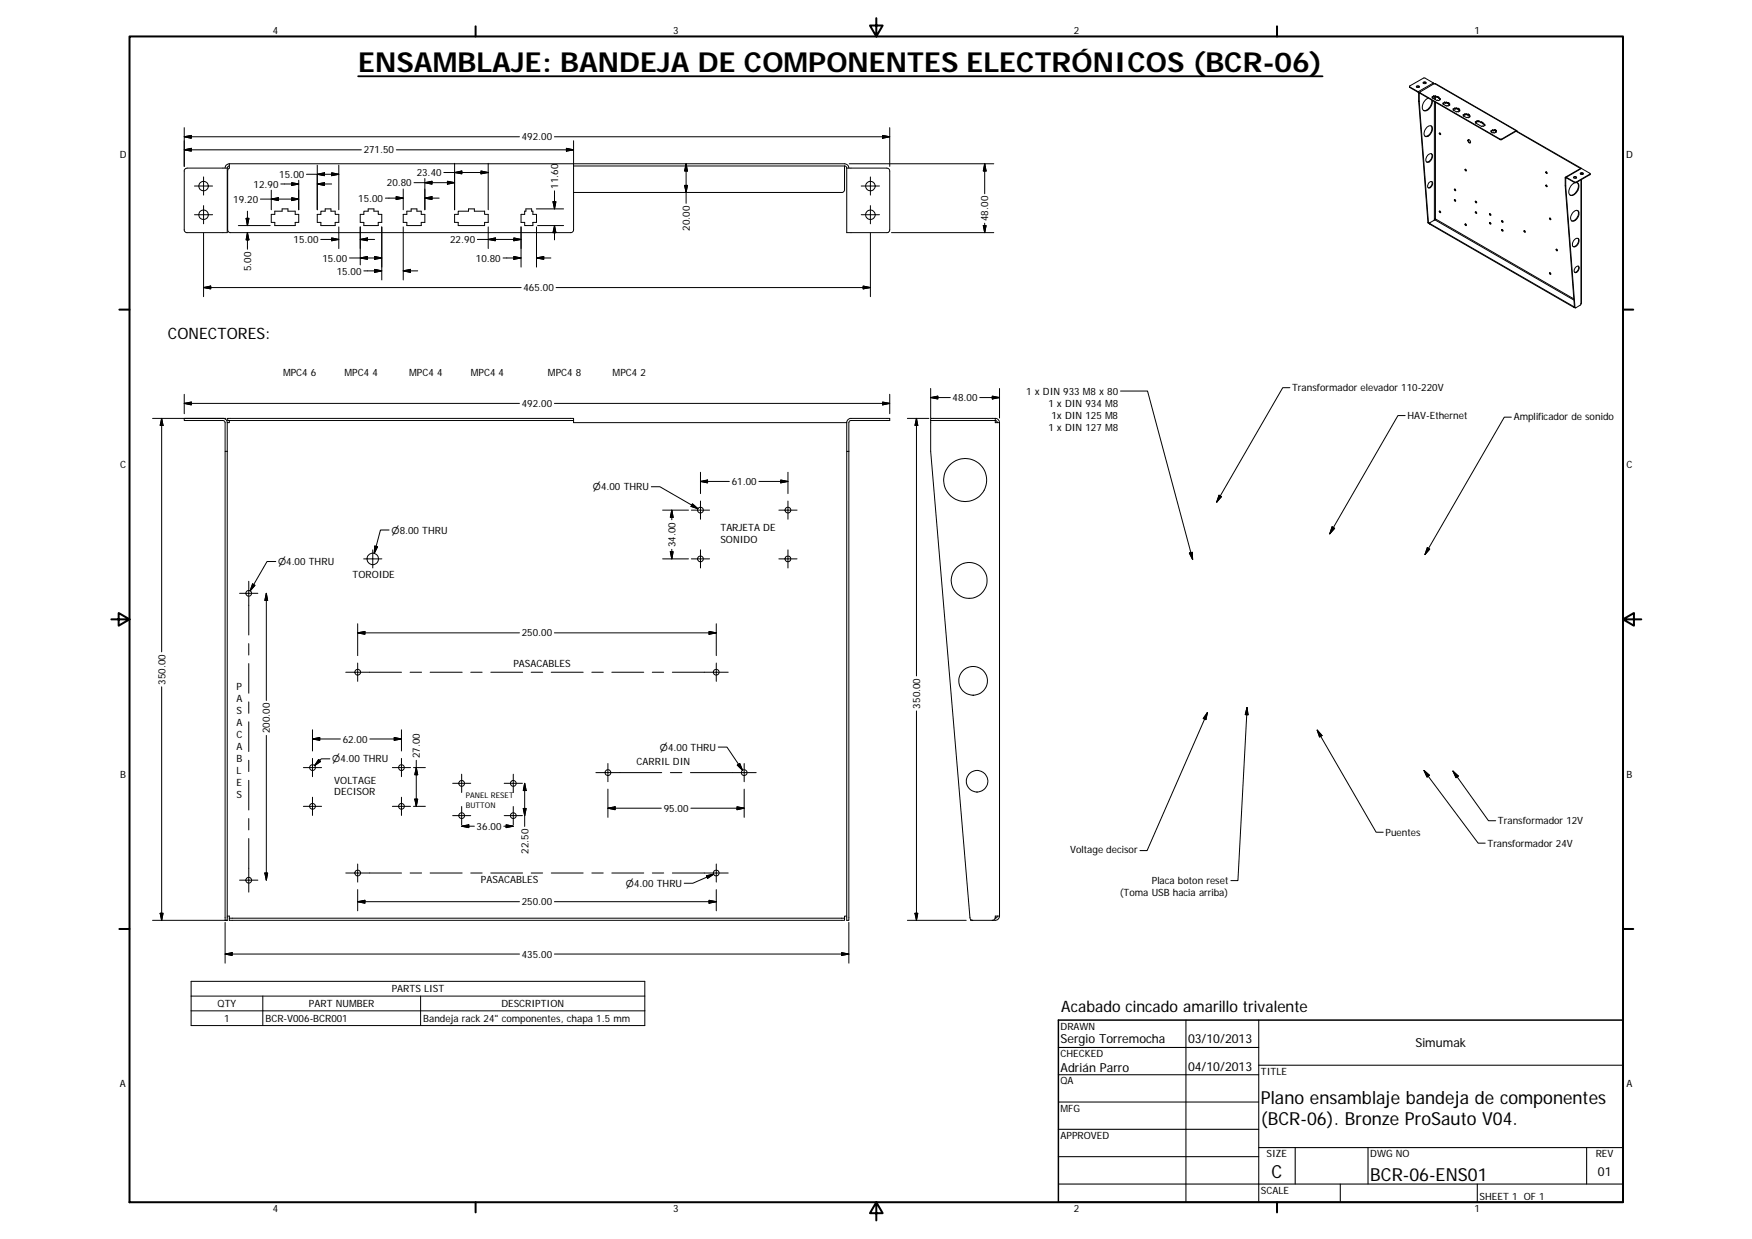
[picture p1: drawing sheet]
<svg xmlns="http://www.w3.org/2000/svg" width="420mm" height="297mm" viewBox="0 0 420 297" stroke-linecap="round" stroke-linejoin="round" font-family="sans-serif">
<g fill="none" stroke="#000" stroke-width=".24">
<path d="M341.3 19.9l.2-.1 .5 .1M341.3 19.7h.1a.29 .29 0 0 1 .4-.1 .29 .29 0 0 1 .1 .4 .33 .33 0 0 1-.4 .1 .33 .33 0 0 1-.2-.4zM343.8 19.9l-3.7 2.1M343.8 19.9l.1 .2M343.8 19.9l-2.2-1.2-3.5 1.9v.2M44.2 30.6v9.3M44.2 32.8l1.7-.3v.6zM44.2 35.9l1.7-.3v.6zM44.2 32.8h80.4M44.2 35.9h42.5M55 39.3v.2a1.41 1.41 0 0 1-.4 1.3v14.3l.1 .4 .4 .3h81.9l.4-.3 .2-.4v-15.8M55 39.3h147.5a1.05 1.05 0 0 1 1.1 1"/>
<path d="M55 39.3a1.01 1.01 0 0 0-1 1M55 39.8l-.3 .1-.2 .4M76.1 39.6v10.7M81.2 39.6v10.7M95 35.9h42.6M109 39.2v11.1M117.1 39.2v11.1M133 32.8h80.4M135.8 35.6l1.8 .3-1.8 .3zM137.6 33.7v5.5M137.6 39.8h64.9M164.5 39.3v9.4"/>
<path d="M164.5 39.3l.4 1.7h-.7zM202.5 39.8v5.8l-.5 .5h-64.4M202.5 39.8l.3 .1 .3 .4M203.7 39.3h34.6M211.7 32.5l1.7 .3-1.7 .3zM213.4 30.6v9.3M236.1 39.3v7.2M236.1 39.3l.4 1.7h-.7zM338 20.7l.1 .3M338.1 20.8v.2M338.1 21l2 1.1M338.1 20.8l2 1.2"/>
<path d="M339.7 20.8l.2-.1 .5 .1M339.7 20.7l.1-.1a.3 .3 0 0 1 .4-.1 .3 .3 0 0 1 .1 .4 .37 .37 0 0 1-.6-.2zM340.1 22.1l.1 .3M340.1 22v.1M340.1 22l.2 .4M340.2 22.4h.1M340.2 22.4v1.8M340.3 24.3l-.1-.1 2.2 29.2M340.3 24.3l2.3 29.1M340.3 22.4v1.9M340.5 22.1v.3M340.5 22.3l-.2 .1"/>
<path d="M340.5 22.2v.2M340.5 22.4l19.3 11.1M340.5 22.2l19.3 11.2M342.3 30.5a.75 .75 0 0 1 1-.2 .75 .75 0 0 1 .2 1l-.1 .3a1.21 1.21 0 0 1-1.7 1 1.82 1.82 0 0 1 .6-2.1zM342.5 37.1a.61 .61 0 0 1 .9-.2 .61 .61 0 0 1 .1 .9 1.08 1.08 0 0 1-1.4 1 1.39 1.39 0 0 1 .4-1.7zM342.5 23.5a2.17 2.17 0 0 0-1.1 3 1.75 1.75 0 0 0 2.1-1.8v-.6M343.2 30.2a1.74 1.74 0 0 1-1.5 2.5M343.2 36.9a1.4 1.4 0 0 1-1.1 1.9M343.4 24a2.32 2.32 0 0 1-1.9 2.5h-.1M343.6 23.3v.2M343.6 23.3l-.2 .2 1.2 .6h.4l.4-.2-.2-.2M343.9 23.1l.2 .1"/>
<path d="M343.9 23l-.5 .2 .2 .1M343.9 23.1l-.4 .2M343.9 23v.1M343.9 23l.2 .1M344 24.4v28.3l-.2 .2M344 23.2v.6M344.1 23.2l.1-.1 .5 .3M344.1 23.1v.1M344.1 20.1l-3.6 2v.1M344.1 20.1l19.7 11.2M344.1 20.1l19.5 11.2M344.2 23l.5 .2"/>
<path d="M344.2 23v.9M344.2 23l-.1 .1M344.2 24.5v28M344.7 23.2v.2M344.8 23.3l-.1 .1M344.8 23.1l-.1 .1M344.8 23.3l.2 .1M344.8 23.1l.3 .2-.1 .1M344.8 23.1v.2M345 23.4l.4 .2-.2 .1M345 23.4l.3 .3M345.2 31.9l.3 .1v.3l-.2-.1z"/>
<path d="M345.2 23.7l.1 .2M345.3 31.9l.2 .3M346.2 24.8v.2M346.5 24.6l.2 .1M346.5 24.5l-.5 .2 .2 .1M346.5 24.6l-.4 .2M346.5 24.5v.1M346.5 24.5l.2 .1M346.7 24.6v.1M346.9 24.6l-.2 .1M346.9 24.5v.1M346.9 24.5l-.2 .1"/>
<path d="M346.9 24.6l.2 .2M346.9 24.5l.2 .1M347.1 24.6v.2M347.2 24.7l-.1 .1M347.2 24.6h-.1M347.2 24.7l.2 .1M347.2 24.6l.3 .1-.1 .1M347.2 24.6v.1M347.4 24.8l.3 .1-.2 .1 .2 .2-.5 .2h-.3l-.9-.5 .2-.1M347.4 24.8l.1 .2M347.5 25l.1 .3M348.7 26.3l-.1 .1"/>
<path d="M348.9 26l.2 .1M348.9 25.9l-.4 .2 .2 .2M348.9 26l-.3 .2M348.9 25.9v.1M348.9 25.9l.2 .1M349.1 26v.1M349.3 26l-.2 .1M349.3 25.9v.1M349.3 25.9l-.2 .1M349.3 26l.2 .2M349.3 25.9l.2 .1M349.5 26v.2"/>
<path d="M349.7 26.1l-.2 .1M349.7 26h-.2M349.7 26.1l.2 .1M349.7 26l.3 .1-.1 .1M349.7 26v.1M349.9 26.2l.2 .4-.4 .2-1.2-.4 .2-.1M349.9 26.2l.1 .2M349.9 26.5l.1 .1M351.1 27.7l-.1 .1M351.1 27.7l-.2 .1 .8 .4h.4l.4-.2-.1-.1M351.3 27.4l.2 .1M351.3 27.3l-.4 .2 .2 .2"/>
<path d="M351.3 27.4l-.3 .2M351.3 27.3v.1M351.3 27.3l.2 .1M351.5 27.4v.1M351.7 27.4l.3 .2M351.7 27.3l.3 .1M351.7 27.3v.1M351.7 27.4l-.2 .1M351.7 27.3l-.2 .1M352 27.4v.2M352.1 33.5a.43 .43 0 0 1 .5 .3 .43 .43 0 0 1-.2 .5l-.3-.4zM352.1 27.5l-.1 .1"/>
<path d="M352.1 27.3l-.1 .1M352.1 27.5l.2 .1M352.1 27.3l.3 .2-.1 .1M352.1 27.3v.2M352.2 33.4a.54 .54 0 0 0 .4 .8M352.3 27.6l.1 .2M352.3 27.6l.2 .2-.1 .1M352.4 27.9v.1M354 29.3l-.1 .2M354 29.3l-.2 .1 1.5 .9 .8-.2-.2-.2 .2-.1-.6-.3M354.3 29.1l.1 .1M354.3 29l-.5 .2 .2 .1"/>
<path d="M354.3 29.1l-.4 .2M354.3 29v.1M354.3 29l.1 .1M354.4 29.1v.1M354.6 29.1l.6 .3M354.6 29.1l-.2 .1M354.6 29v.1M354.6 29l.6 .3M354.6 29l-.2 .1M355.2 29.3v.1M355.3 29.4h-.1M355.3 29.2l-.1 .1"/>
<path d="M355.3 29.4l.2 .1M355.3 29.2l.4 .2-.2 .1M355.3 29.2v.2M355.5 29.5l.5 .6M357.7 31.5v.2M357.7 31.5l-.1 .1 .4 .3 .9-.3-.2-.1M358 31.3l.2 .1M358 31.1l-.5 .3 .2 .1M358 31.3l-.3 .2M358 31.1v.2M358 31.1l.2 .1M358.2 31.2v.2"/>
<path d="M358.4 31.3h.1M358.4 31.1v.1M358.4 31.1v.2M358.4 31.3l-.2 .1M358.4 31.1l-.2 .1M358.4 31.2v.1M358.6 31.2l-.2 .1M358.6 31.1l-.2 .1M358.6 31.2l.2 .2M358.6 31.1l.3 .2-.1 .1M358.6 31.1v.1M358.7 31.5v.2"/>
<path d="M358.8 31.4l-.1 .1M358.8 31.4v.1M359.8 33.4h.3M359.8 33.5h.3M359.8 33.4v.1M360.1 33.4v.1M363.6 31.3l-3.5 2.1M363.6 31.5h.1M363.6 31.3l.2 .2M363.6 31.5l-3.5 2M363.7 31.5l15.3 8.9M363.8 31.5h-.1"/>
<path d="M363.8 31.5l15.4 8.9M44.3 40.6l.6-.3h9.6v15.5h-9.8l-.5-.4v-14.5zM46.6 44.6h4.4M46.6 51.5h4.4M48.8 42.4v4.4M48.8 49.3v4.4M48.8 55.9v15.2M57.2 54.1h7.6M59 52.3h.7l-.4 1.8zM59.3 50.6v3.5M59.3 55.8v4M59.3 55.8l.4 1.7h-.7z"/>
<path d="M62.5 47.7h9.1M65.1 47.7l1.7-.3v.7zM65.1 51.4h.8v-.8h1.8v-.5h1.4v.5h1.7v.8h.8v1.9h-.8v.8h-4.9v-.8h-.8zM65.1 45.6v4.7M67.3 44.1h4.3M69.9 47.4l1.7 .3-1.7 .4zM69.9 43.8l1.7 .3-1.7 .4zM71.6 43.2v7.1M73.5 41.8h7.7M76.1 44.1l1.7-.3v.7zM76.1 41.8l1.7-.4v.7zM76.1 44.1h3.4"/>
<path d="M76.1 51.4h.9v-.8h1v-.5h1.4v.5h1v.8h.8v1.9h-.8v.8h-3.4v-.8h-.9zM76.9 57.4h4.3M79.5 41.4l1.7 .4-1.7 .3zM79.5 57l1.7 .4-1.7 .3zM81.2 54.4v5.2M86.4 57.4l1.7-.4v.7zM86.4 57.4h3.4M86.4 54.4v9.1M86.4 51.4h.9v-.8h1v-.5h1.4v.5h1v.8h.9v1.9h-.9v.8h-3.4v-.8h-.9zM91.6 54.4v12.7M92.4 47.5h4.3M95 47.1l1.7 .4-1.7 .3z"/>
<path d="M96.7 45.3v5M96.7 54.4v12.7M96.7 51.4h.9v-.8h1v-.5h1.4v.5h1v.8h.9v1.9h-.9v.8h-3.4v-.8h-.9zM101.9 42.8v7.5M101.9 47.5l1.7-.4v.7zM101.9 43.8l1.7-.3v.7zM101.9 47.5h3.4M106.4 41.4h10.7M107.3 43.5l1.7 .3-1.7 .4zM109 41.4l1.8-.4v.7zM109 43.8h-9.7M109 51.4h.9v-.8h2.5v-.5h1.4v.5h2.4v.8h.9v1.9h-.9v.8h-6.3v-.8h-.9z"/>
<path d="M114.5 57.4h10.5M115.3 41l1.8 .4-1.8 .3zM117.1 57.4l1.7-.4v.7zM117.1 54.4v5.2M123.2 57l1.8 .4-1.8 .3zM125 54.4v9.6M126.1 50.1h1.4v.5h.3v.8h.9v1.9h-.9v.8h-2v-.8h-.8v-1.9h.8v-.8h.3zM128.6 50.1h6.6M128.7 54.4v9.6M128.9 54.1h6.3M132.6 48.4h.7l-.3 1.7zM133 54.1l.3 1.7h-.7z"/>
<path d="M133 45.8v4.3M133 54.1v3.4M164.2 44.4h.7l-.4 1.7zM203.1 40.3h9.6l.6 .4 .1 14.4-.4 .6-9.9 .1zM206.5 44.6h4.4M206.5 51.5h4.4M208.7 42.4v4.4M208.7 49.3v4.4M208.7 55.9v15.2M213.8 55.8h24.5M235.8 54.1h.7l-.4 1.7zM236.1 53.5v2.3"/>
<path d="M342.4 53.4h.2M342.4 53.4l.2 .1M342.6 43.9a.54 .54 0 0 1 .9-.3 .54 .54 0 0 1-.1 .9 .55 .55 0 0 1-.4 .6 .55 .55 0 0 1-.6-.4zM342.8 53.5l.1 .2M342.9 53.6v.1M342.9 53.6l34.4 19.9M342.9 53.7l34.4 19.9M342.9 53.4v.2M342.9 53.4h-.3M343.3 43.5a1.03 1.03 0 0 1-.8 1.5M344 52.5h.2M344.1 52.7l-1.2 .7"/>
<path d="M344.1 52.7l33.4 19.2M344.2 52.5l33.2 19.1M344.2 52.5l-.1 .2M345.2 50.6l.2 .1 .1 .3-.2-.1zM345.3 50.6l.2 .3M348.9 45.3l.2 .4M348.9 47.9l.2 .3M351.5 40.6l.2 .3M351.5 53.7l.2 .3M353.9 50.8l.2 .1v.3l-.2-.2zM353.9 50.8l.2 .3M353.9 48.2l.2 .4"/>
<path d="M357.3 53.3l.2 .4M357.3 51.2l.2 .4M360.2 52.9l.3 .3M360.2 55l.3 .4M365.6 55.3l.2 .3M370.7 41.2l.2 .1 .1 .3zM370.8 41.2l.2 .3M370.8 44.4l.2 .3M371.6 52.3h.2l.1 .3h-.2zM371.7 52.3l.2 .3M373.3 59.7l.2 .4M375.4 42.6l.1 .1"/>
<path d="M375.4 42.6v1.9M375.5 44.6l-.1-.1 2.2 29.2M375.5 44.6l2.2 29.1M375.5 42.7v1.9M375.6 42.5l-.2 .1M375.6 42.6l-.1 .1M375.6 42.5v.1M375.6 42.5l2 1.2M375.6 42.6l2 1.2M377.2 50.9a.73 .73 0 0 1 .8-.5 .73 .73 0 0 1 .7 .6 1.72 1.72 0 0 1-1.8 2 1.53 1.53 0 0 1 .3-2.1zM377.3 42.5l.1-.1a.32 .32 0 0 1 .4-.1 .32 .32 0 0 1 .2 .4 .39 .39 0 0 1-.7-.2zM377.4 42.6l.2-.1 .5 .1"/>
<path d="M377.6 57.4a.6 .6 0 0 1 .9-.2 .6 .6 0 0 1 .1 .9l-.1 .2a.89 .89 0 0 1-1.4 .7 1.53 1.53 0 0 1 .5-1.6zM377.6 43.8h.4M377.6 43.7v.1M377.6 43.7h.4M378 43.7v.1M378 43.7a1.29 1.29 0 0 1 .3 2.1 1.3 1.3 0 0 1-1.9 .8 2.31 2.31 0 0 1 1.2-2.8M378.2 43.8a2.05 2.05 0 0 1-1.7 3M378.3 50.5a1.72 1.72 0 0 1-1.4 2.4M378.4 57.2a1.36 1.36 0 0 1-1.1 1.9M379 41.7l.2-.2 .5 .2M379 41.5a.33 .33 0 0 1 .5-.2 .33 .33 0 0 1 .1 .5 .39 .39 0 0 1-.6-.3zM379 40.4h.1"/>
<path d="M379.1 43.1v29.8l-.1 .3-1.1 .6-.2-.1M379.1 41.6v.2M379.3 43.1l-.2 29.7M379.3 40.4l-3.7 2.1M379.3 41.5v.3M379.3 40.4l-3.9 2.1M379.3 40.4l2 1.2v.1M381.3 41.7v.2M381.3 41.9l-3.3 1.9M381.3 41.7l-3.3 2M48.8 68.9l1.7-.3v.7zM48.8 68.9h76.2"/>
<path d="M83.8 61.8h7.8M86.4 61.8l1.7-.3v.7zM87.3 64.9h4.3M89.8 61.5l1.8 .3-1.8 .4zM89.8 64.6l1.8 .3-1.8 .4zM96.7 64.9l1.7-.3v.7zM96.7 64.9h3.5M120.6 61.8h4.4M123.2 61.5l1.8 .3-1.8 .4zM128.7 61.8l1.7-.3v.7zM128.7 61.8h3.4M207 68.6l1.7 .3-1.7 .4z"/>
<path d="M208.7 68.9h-75.3M371.7 65.4l.2 .3M377.3 73.6l.3 .1M377.3 73.5v.1M377.3 73.5h.3M377.6 73.7h.1M377.6 73.7l.2 .1M377.8 64.2a.49 .49 0 0 1 .7-.4 .49 .49 0 0 1 .1 .8 .65 .65 0 0 1-.3 .6 .65 .65 0 0 1-.8-.1zM378.5 63.8a1.08 1.08 0 0 1-.9 1.5M44.2 96.7l1.7-.3v.7zM44.2 94.5v4.7M124.6 96.7h-80.4"/>
<path d="M133 96.7h80.4M211.7 96.4l1.7 .3-1.7 .4zM213.4 94.5v4.7M223.2 93.1v7.1M223.2 95.3l1.7-.3v.7zM223.2 95.3h4.7M238 95l1.7 .3-1.7 .4zM239.7 93.1v7.1M239.7 95.3h-4.7M268.7 93.7h6.5l10.8 40.5M309.3 92.9h-1.7l-15.8 27.5M337 99.6h-1.8l-16.3 28.4"/>
<path d="M36.6 100.3h17.6M38.8 100.3l.3 1.7h-.7zM38.8 100.3v56M44.9 100.3h-.7v.5h9.3l.3 .2 .2 .3v6.9M53.5 100.3a1.2 1.2 0 0 1 1.1 1 .35 .35 0 0 0 .4-.1 .35 .35 0 0 0 0-.4M54.5 101.3v119.3h-.5v-112.4h.5M54.6 100.3h.1M54.6 100.3h83v.5h-83zM137.6 100.8v.5h65.5M156.2 116.7h2.1l9.1 5.3M168 115.4l1.7-.3v.7zM168 115.4h6.9"/>
<path d="M168 113.2v5.1M187.2 115.1l1.8 .3-1.8 .4zM189 113.2v5.1M189 115.4h-7M203.1 101.3v6.9M203.1 101.3a1.01 1.01 0 0 1 1-1h9.3v.5h-9.3l-.4 .2-.1 .3v119.3h-.5v-112.4h.5M217.6 100.3h5.2M219.8 100.3v61.8M219.8 100.3l.3 1.7h-.7zM223.2 100.8v7.4l9.4 111.8 .3 .5 .4 .1M238.7 100.3a1.05 1.05 0 0 1 1 1M238.7 100.3h-15.5v.5"/>
<path d="M238.7 100.3v.5h-15.5M239.2 101.3a.32 .32 0 0 0-.1-.4 .32 .32 0 0 0-.4 .1v.3h1M239.7 101.3v118.3M292.3 118.7l.6 .4-1.1 1.3zM362.4 100h-1.6l-19.1 33M59.7 139.4v12.8M60.6 140l.5 .3-1.1 1.3zM66.1 134.6h-2.1l-4 7M87.2 134h4.4M89.4 131.8v4.4M89.9 130.9l.6 .2-.7 1.6zM93.3 127.1h-2.1l-1.4 5.6"/>
<path d="M158.9 134h6.2M158.9 122.3h6.2M160.7 132.3h.7l-.3 1.7zM161.1 122.3v2.3M161.1 131.7v2.3M161.1 122.3l.3 1.7h-.7zM165.8 134h4.4M165.8 122.3h4.4M166.1 120.8l1.3 1.2-1.7-.6zM168 131.8v4.4M168 120.1v4.4M186.8 134h4.3"/>
<path d="M186.8 122.3h4.3M189 120.1v4.4M189 131.8v4.4M285.2 132.6l.7-.2 .1 1.8zM319.5 126.3l.6 .4-1.2 1.3zM342.3 131.3l.6 .3-1.2 1.4zM57.5 142.2h4.3M59.7 154.3v2.7M59.7 159.1v7.1M63.9 142.2l.3 1.8h-.7zM63.9 142.2v25.7M85.8 151.7l1.7-.3v.7z"/>
<path d="M85.8 151.7h38.8M85.8 149.5v7.7M85.8 159v4.3M170 151.4l1.8 .3-1.8 .4zM171.8 151.7h-38.8M171.8 149.5v7.7M171.8 159v4.3M38.8 164.7v55.9M59.7 168.3v2.7M59.7 173.1v7.1M63.9 176.3v34.7M74.9 177.2l1.8-.4v.7z"/>
<path d="M74.9 177.2h6.7M74.9 175v5M82.9 161.2h13.4M94.5 176.8l1.8 .4-1.8 .3zM96.3 177.2h-7.6M96.3 175v5M98.4 161.2h2.7M103.2 161.2h7.6M112.9 161.2h2.7M117.7 161.2h7.6M127.4 161.2h2.7M132.2 161.2h7.7"/>
<path d="M141.9 161.2h2.8M146.7 161.2h7.7M156.4 161.2h2.8M161.2 161.2h13.4M172.2 179.1h2.1l3.8 5.6M219.8 170.4v50.2M289.6 170.8l-.4 1.7-.6-.2zM289.6 170.8l-14.5 33.1h-1.7M299.1 169.6l.2 1.8-.7-.1zM299.1 169.6l-2.2 41.5h-1.7M315.9 175l14.1 24.5h1.7M315.9 175l1.1 1.3-.5 .4z"/>
<path d="M59.7 182.3v2.7M59.7 187.1v7.1M59.7 196.2v2.8M72.8 184h4.3M72.8 193.3h4.3M74.9 181.8v4.4M74.9 191.1v4.4M76.4 182.1l.5 .5-1.5 .9zM79.1 181.9h-2l-1.7 1.6M94.1 184h4.4M94.1 193.3h4.4M96.3 181.8v4.4"/>
<path d="M96.3 191.1v4.4M99.2 184h2.8M99.2 193.3h2.8M99.5 191.6h.7l-.4 1.7zM99.8 182.3v11M99.8 184l.4 1.7h-.7zM108.6 187.8h4.3M108.6 195.5h4.3M110.7 198.1l1.7-.4v.7zM110.7 198.1h3.1M110.7 185.6v4.4M110.7 193.4v4.3"/>
<path d="M120.8 198.1h2.3M120.9 187.8h4.4M120.9 195.5h4.4M121.4 197.7l1.7 .4-1.7 .3zM123.1 185.6v4.4M123.1 193.4v4.3M125.5 193.8h.7l-.4 1.7zM125.8 187.8l.4 1.7h-.7zM125.8 187.8v10.3M142.9 185.2h15.8M145.8 193.8l1.7-.4v.7zM145.8 193.8h12.8"/>
<path d="M145.8 183v4.4M145.8 189.2v6.8M160.8 185.2h2.7M165.6 185.2h15.7M165.7 193.8h12.8M176.8 193.4l1.7 .4-1.7 .3zM176.8 183.4l.6-.4 .7 1.7zM178.5 183v4.4M178.5 189.2v6.8M341.5 184.7l13 17.4h1.7M341.5 184.7l1.3 1.2-.6 .4zM348.4 184.8l8.6 12h1.7"/>
<path d="M348.4 184.8l1.3 1.3-.5 .4zM38.4 218.9h.7l-.3 1.7zM54.5 219.6a.35 .35 0 0 1 .5 0 .35 .35 0 0 1 0 .5M57.5 211h4.3M59.7 201v12.9M63.5 209.3h.7l-.3 1.7zM82.9 209.3h13.4M85.8 213.3v5.1M85.8 216.2l1.7-.4v.7zM85.8 216.2h38.8M85.8 207.1v4.4M98.4 209.3h2.7"/>
<path d="M103.2 209.3h7.6M112.9 209.3h2.7M117.7 209.3h7.6M127.4 209.3h2.7M132.2 209.3h7.7M133 216.2h38.8M141.9 209.3h2.8M146.7 209.3h7.7M156.4 209.3h2.8M161.2 209.3h13.4M169.4 210l1.7-.4-1.4 1zM170 215.8l1.8 .4-1.8 .3z"/>
<path d="M171.1 209.6l-5 2.2h-2M171.8 213.3v5.1M171.8 207.1v4.4M203.1 219.6h-.1a.36 .36 0 0 0-.5 0 .36 .36 0 0 0 0 .5M219.4 218.9h.7l-.3 1.7zM239.2 219.6l-.2 .4-.4 .1M239.7 219.6h-.2a.6 .6 0 0 0-.7 0 .6 .6 0 0 0-.2 .7l-.6 .3M239.7 219.6a1.05 1.05 0 0 1-1 1h-5.4M36.6 220.6h18M45.8 235.3h108.8v10.6h-108.8zM45.8 238.8h108.8M54 221.1v9.8"/>
<path d="M54 228.7l1.7-.3v.7zM54 228.7h70.6M55 220.1h147.5v.5h-147.5zM63 238.8v7.1M100.9 238.8v7.1M133 228.7h70.6M201.8 228.4l1.8 .3-1.8 .4zM203.6 221.1v9.8M217.6 220.6h14.1M232.8 220.5v.1h.5M45.8 242.3h108.8"/>
<circle cx="48.8" cy="51.5" r="1.13"/>
<circle cx="48.8" cy="44.6" r="1.13"/>
<circle cx="208.7" cy="51.5" r="1.14"/>
<circle cx="208.7" cy="44.6" r="1.13"/>
<circle cx="348.9" cy="45.6" r=".2"/>
<circle cx="348.9" cy="48.1" r=".2"/>
<circle cx="351.5" cy="53.9" r=".2"/>
<circle cx="351.5" cy="40.8" r=".2"/>
<circle cx="353.9" cy="48.5" r=".2"/>
<circle cx="357.3" cy="51.5" r=".2"/>
<circle cx="357.3" cy="53.6" r=".2"/>
<circle cx="360.3" cy="55.3" r=".2"/>
<circle cx="360.3" cy="53.1" r=".2"/>
<circle cx="365.6" cy="55.5" r=".19"/>
<circle cx="370.8" cy="44.6" r=".2"/>
<circle cx="373.3" cy="60" r=".2"/>
<circle cx="371.7" cy="65.6" r=".2"/>
<circle cx="231.5" cy="115.1" r="5.2"/>
<circle cx="89.4" cy="134" r="1.36"/>
<circle cx="168" cy="122.3" r=".68"/>
<circle cx="168" cy="134" r=".69"/>
<circle cx="188.9" cy="122.3" r=".69"/>
<circle cx="188.9" cy="134" r=".69"/>
<circle cx="232.4" cy="139.2" r="4.3"/>
<circle cx="59.6" cy="142.2" r=".69"/>
<circle cx="85.8" cy="161.2" r=".68"/>
<circle cx="171.8" cy="161.2" r=".68"/>
<circle cx="233.4" cy="163.2" r="3.4"/>
<circle cx="74.9" cy="193.3" r=".68"/>
<circle cx="74.9" cy="184" r=".69"/>
<circle cx="96.3" cy="193.3" r=".67"/>
<circle cx="96.3" cy="184" r=".68"/>
<circle cx="110.7" cy="195.5" r=".69"/>
<circle cx="110.7" cy="187.8" r=".7"/>
<circle cx="123.1" cy="195.5" r=".68"/>
<circle cx="123.1" cy="187.8" r=".69"/>
<circle cx="145.8" cy="185.2" r=".69"/>
<circle cx="178.5" cy="185.2" r=".69"/>
<circle cx="234.3" cy="187.3" r="2.58"/>
<circle cx="59.6" cy="211" r=".69"/>
<circle cx="85.8" cy="209.3" r=".68"/>
<circle cx="171.8" cy="209.3" r=".68"/>
</g>
<g fill="none" stroke="#000" stroke-width=".48">
<path d="M31.1 8.7h358.1v279.5h-358.1zM114.1 6.3v2.4M210.2 4.4v4.3l-1.6-2.6h3.1l-1.5 2.6M306.2 6.3v2.4M28.6 74.2h2.5M389.2 74.2h2.5M26.7 148.5h4.4l-2.6-1.5v3l2.6-1.5M389.2 148.5l2.6 1.5v-3l-2.6 1.5h4.4M28.6 222.7h2.5M389.2 222.7h2.5M114.1 288.2v2.5M210.2 288.2l1.5 2.7h-3.1l1.6-2.7v4.4"/>
<path d="M306.2 288.2v2.5"/>
</g>
<g fill="none" stroke="#000" stroke-width=".25">
<path d="M253.8 251.1h48.1M253.8 257.7h48.1M284.4 244.6v43.6M301.9 255.4h87.3M301.9 244.6v43.6M253.8 264.2h48.1M253.8 270.7h48.1M253.8 277.3h48.1M301.9 275.1h87.3M310.6 275.1v8.8M328.1 275.1v8.8M380.5 275.1v8.8"/>
<path d="M253.8 283.9h135.4M321.4 283.9v4.3M354.3 283.9v4.3"/>
</g>
<path d="M253.8 244.6h135.4v43.6h-135.4z" fill="none" stroke="#000" stroke-width=".36"/>
<g fill="#000" stroke="#000" stroke-width=".24">
<path d="M44.2 32.8l1.7-.3v.6zM44.2 35.9l1.7-.3v.6zM135.8 35.6l1.8 .3-1.8 .3zM211.7 32.5l1.7 .3-1.7 .3zM59 52.3h.7l-.4 1.8zM59.3 55.8l.4 1.7h-.7zM65.1 47.7l1.7-.3v.7zM69.9 47.4l1.7 .3-1.7 .4zM69.9 43.8l1.7 .3-1.7 .4zM76.1 44.1l1.7-.3v.7zM76.1 41.8l1.7-.4v.7zM79.5 41.4l1.7 .4-1.7 .3z"/>
<path d="M79.5 57l1.7 .4-1.7 .3zM86.4 57.4l1.7-.4v.7zM95 47.1l1.7 .4-1.7 .3zM101.9 47.5l1.7-.4v.7zM101.9 43.8l1.7-.3v.7zM107.3 43.5l1.7 .3-1.7 .4zM109 41.4l1.8-.4v.7zM115.3 41l1.8 .4-1.8 .3zM117.1 57.4l1.7-.4v.7zM123.2 57l1.8 .4-1.8 .3zM132.6 48.4h.7l-.3 1.7zM133 54.1l.3 1.7h-.7z"/>
<path d="M164.2 44.4h.7l-.4 1.7zM164.5 39.3l.4 1.7h-.7zM235.8 54.1h.7l-.4 1.7zM236.1 39.3l.4 1.7h-.7zM48.8 68.9l1.7-.3v.7zM86.4 61.8l1.7-.3v.7zM89.8 61.5l1.8 .3-1.8 .4zM89.8 64.6l1.8 .3-1.8 .4zM96.7 64.9l1.7-.3v.7zM123.2 61.5l1.8 .3-1.8 .4zM128.7 61.8l1.7-.3v.7zM207 68.6l1.7 .3-1.7 .4z"/>
<path d="M44.2 96.7l1.7-.3v.7zM211.7 96.4l1.7 .3-1.7 .4zM223.2 95.3l1.7-.3v.7zM238 95l1.7 .3-1.7 .4zM38.8 100.3l.3 1.7h-.7zM168 115.4l1.7-.3v.7zM187.2 115.1l1.8 .3-1.8 .4zM219.8 100.3l.3 1.7h-.7zM292.3 118.7l.6 .4-1.1 1.3zM60.6 140l.5 .3-1.1 1.3zM89.9 130.9l.6 .2-.7 1.6zM160.7 132.3h.7l-.3 1.7z"/>
<path d="M161.1 122.3l.3 1.7h-.7zM166.1 120.8l1.3 1.2-1.7-.6zM285.2 132.6l.7-.2 .1 1.8zM319.5 126.3l.6 .4-1.2 1.3zM342.3 131.3l.6 .3-1.2 1.4zM63.9 142.2l.3 1.8h-.7zM85.8 151.7l1.7-.3v.7zM170 151.4l1.8 .3-1.8 .4zM74.9 177.2l1.8-.4v.7zM94.5 176.8l1.8 .4-1.8 .3zM289.6 170.8l-.4 1.7-.6-.2zM299.1 169.6l.2 1.8-.7-.1z"/>
<path d="M315.9 175l1.1 1.3-.5 .4zM76.4 182.1l.5 .5-1.5 .9zM99.5 191.6h.7l-.4 1.7zM99.8 184l.4 1.7h-.7zM110.7 198.1l1.7-.4v.7zM121.4 197.7l1.7 .4-1.7 .3zM125.5 193.8h.7l-.4 1.7zM125.8 187.8l.4 1.7h-.7zM145.8 193.8l1.7-.4v.7zM176.8 193.4l1.7 .4-1.7 .3zM176.8 183.4l.6-.4 .7 1.7zM341.5 184.7l1.3 1.2-.6 .4z"/>
<path d="M348.4 184.8l1.3 1.3-.5 .4zM38.4 218.9h.7l-.3 1.7zM63.5 209.3h.7l-.3 1.7zM85.8 216.2l1.7-.4v.7zM169.4 210l1.7-.4-1.4 1zM170 215.8l1.8 .4-1.8 .3zM219.4 218.9h.7l-.3 1.7zM54 228.7l1.7-.3v.7zM201.8 228.4l1.8 .3-1.8 .4z"/>
</g>
<path d="M85.9 18.3h231.3" fill="none" stroke="#000" stroke-width=".43"/>
<text font-size="6.6" x="85.9" y="17.2">ENSAMBLAJE: BANDEJA DE COMPONENTES ELECTRÓNICOS (BCR-06)</text>
<g font-size="4.3">
<text x="302.4" y="264.6">Plano ensamblaje bandeja de componentes</text>
<text x="302.4" y="269.8">(BCR-06). Bronze ProSauto V04.</text>
<text x="304.9" y="282.4">C</text>
<text x="328.6" y="283.3">BCR-06-ENS01</text>
</g>
<g font-size="3.8">
<text x="40.3" y="81.2">CONECTORES:</text>
<text x="254.5" y="242.5">Acabado cincado amarillo trivalente</text>
</g>
<g font-size="3">
<text x="254.3" y="250">Sergio Torremocha</text>
<text x="284.9" y="250.1">03/10/2013</text>
<text x="339.5" y="251.1">Simumak</text>
<text x="254.3" y="257.1">Adrián Parro</text>
<text x="284.9" y="256.6">04/10/2013</text>
<text x="383.2" y="281.9">01</text>
</g>
<g font-size="2.4">
<text x="65.4" y="8">4</text>
<text x="161.4" y="8">3</text>
<text x="257.5" y="8">2</text>
<text x="353.6" y="8">1</text>
<text x="125.1" y="33.7">492.00</text>
<text x="28.7" y="38">D</text>
<text x="87.2" y="36.8">271.50</text>
<text x="390" y="38">D</text>
<text x="60.8" y="45">12.90</text>
<text x="67" y="42.7">15.00</text>
<text x="92.8" y="44.7">20.80</text>
<text x="99.9" y="42.2">23.40</text>
<text x="133.9" y="45.2" transform="rotate(-90 133.9 45.2)">11.60</text>
<text x="55.9" y="48.6">19.20</text>
<text x="85.9" y="48.4">15.00</text>
<text x="237" y="53" transform="rotate(-90 237 53)">48.00</text>
<text x="70.4" y="58.3">15.00</text>
<text x="108" y="58.3">22.90</text>
<text x="165.4" y="55.3" transform="rotate(-90 165.4 55.3)">20.00</text>
<text x="60.2" y="65" transform="rotate(-90 60.2 65)">5.00</text>
<text x="77.3" y="62.7">15.00</text>
<text x="80.7" y="65.8">15.00</text>
<text x="114.1" y="62.7">10.80</text>
<text x="125.5" y="69.8">465.00</text>
<text x="67.9" y="90.1">MPC4 6</text>
<text x="82.6" y="90.1">MPC4 4</text>
<text x="98.1" y="90.1">MPC4 4</text>
<text x="112.9" y="90.1">MPC4 4</text>
<text x="131.4" y="90.1">MPC4 8</text>
<text x="146.9" y="90.1">MPC4 2</text>
<text x="246.1" y="94.6">1 x DIN 933 M8 x 80</text>
<text x="309.9" y="93.9">Transformador elevador 110-220V</text>
<text x="125.1" y="97.6">492.00</text>
<text x="228.4" y="96.2">48.00</text>
<text x="251.4" y="97.5">1 x DIN 934 M8</text>
<text x="252.2" y="100.4">1x DIN 125 M8</text>
<text x="337.5" y="100.6">HAV-Ethernet</text>
<text x="363" y="100.7">Amplificador de sonido</text>
<text x="251.4" y="103.3">1 x DIN 127 M8</text>
<text x="28.8" y="112.2">C</text>
<text x="390.1" y="112.2">C</text>
<text x="175.5" y="116.3">61.00</text>
<text x="162" y="131.1" transform="rotate(-90 162 131.1)">34.00</text>
<text x="172.8" y="127.4">TARJETA DE</text>
<text x="172.8" y="130.2">SONIDO</text>
<text x="84.5" y="138.6">TOROIDE</text>
<text x="125.1" y="152.6">250.00</text>
<text x="123.1" y="160">PASACABLES</text>
<text x="39.7" y="164.1" transform="rotate(-90 39.7 164.1)">350.00</text>
<text x="56.7" y="165.4">P</text>
<text x="56.7" y="168.2">A</text>
<text x="56.7" y="171.1">S</text>
<text x="56.7" y="174">A</text>
<text x="220.7" y="169.9" transform="rotate(-90 220.7 169.9)">350.00</text>
<text x="56.7" y="176.8">C</text>
<text x="56.7" y="179.7">A</text>
<text x="64.7" y="175.8" transform="rotate(-90 64.7 175.8)">200.00</text>
<text x="82.2" y="178">62.00</text>
<text x="56.7" y="182.6">B</text>
<text x="56.7" y="185.5">L</text>
<text x="100.7" y="181.7" transform="rotate(-90 100.7 181.7)">27.00</text>
<text x="152.7" y="183.4">CARRIL DIN</text>
<text x="28.8" y="186.5">B</text>
<text x="56.7" y="188.4">E</text>
<text x="56.7" y="191.2">S</text>
<text x="80.2" y="187.9">VOLTAGE</text>
<text x="80.2" y="190.7">DECISOR</text>
<text x="390.1" y="186.5">B</text>
<text x="159.2" y="194.6">95.00</text>
<text x="359.2" y="197.7">Transformador 12V</text>
<text x="114.3" y="198.9">36.00</text>
<text x="332.3" y="200.3">Puentes</text>
<text x="356.7" y="203">Transformador 24V</text>
<text x="126.7" y="204.6" transform="rotate(-90 126.7 204.6)">22.50</text>
<text x="256.6" y="204.6">Voltage decisor</text>
<text x="115.3" y="211.6">PASACABLES</text>
<text x="268.5" y="214.9">(Toma USB hacia arriba)</text>
<text x="276.2" y="212">Placa boton reset</text>
<text x="125.1" y="217">250.00</text>
<text x="125.1" y="229.6">435.00</text>
<text x="93.9" y="237.9">PARTS LIST</text>
<text x="52.2" y="241.4">QTY</text>
<text x="53.8" y="244.9">1</text>
<text x="63.7" y="245">BCR-V006-BCR001</text>
<text x="74.1" y="241.4">PART NUMBER</text>
<text x="101.5" y="245">Bandeja rack 24&quot; componentes, chapa 1.5 mm</text>
<text x="120.2" y="241.4">DESCRIPTION</text>
<text x="254.3" y="246.8">DRAWN</text>
<text x="254.3" y="253.4">CHECKED</text>
<text x="302.4" y="257.6">TITLE</text>
<text x="28.8" y="260.7">A</text>
<text x="254.3" y="259.9">QA</text>
<text x="390" y="260.7">A</text>
<text x="254.3" y="266.5">MFG</text>
<text x="254.3" y="273.1">APPROVED</text>
<text x="303.8" y="277.4">SIZE</text>
<text x="328.6" y="277.4">DWG NO</text>
<text x="382.7" y="277.4">REV</text>
<text x="302.4" y="286.2">SCALE</text>
<text x="354.8" y="287.7">SHEET 1 OF 1</text>
<text x="65.4" y="290.7">4</text>
<text x="161.4" y="290.7">3</text>
<text x="257.5" y="290.7">2</text>
<text x="353.6" y="290.7">1</text>
</g>
<g font-size="2.3">
<text x="142.2" y="117.6">⌀4.00 THRU</text>
<text x="93.9" y="128">⌀8.00 THRU</text>
<text x="66.7" y="135.5">⌀4.00 THRU</text>
<text x="158.3" y="180">⌀4.00 THRU</text>
<text x="79.7" y="182.8">⌀4.00 THRU</text>
<text x="150.1" y="212.6">⌀4.00 THRU</text>
</g>
<g font-size="1.9">
<text x="111.7" y="191.3">PANEL RESET</text>
<text x="111.7" y="193.6">BUTTON</text>
</g>
</svg>
